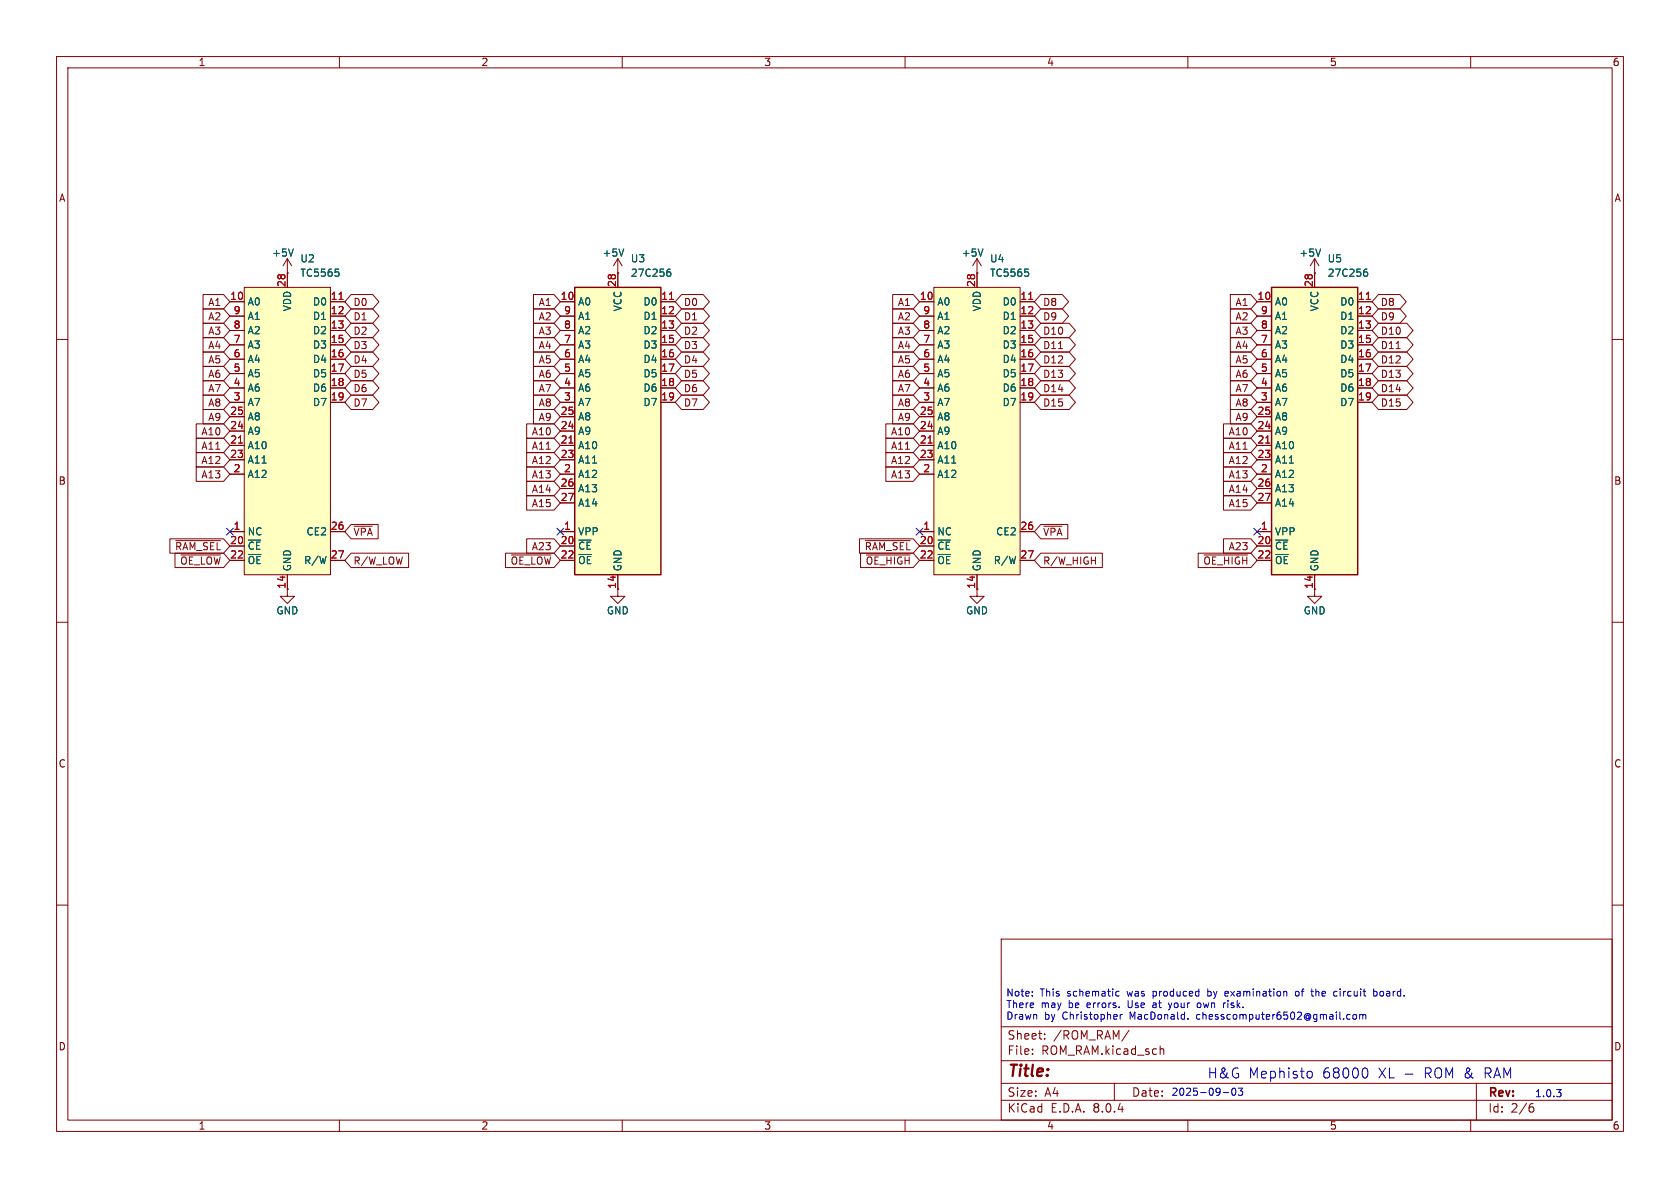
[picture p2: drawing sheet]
<svg xmlns="http://www.w3.org/2000/svg" width="297mm" height="210mm" viewBox="0 0 297 210" stroke-linecap="round" stroke-linejoin="round" font-family="sans-serif">
<g fill="none" stroke="#840000" stroke-width=".18">
<path d="M10 10h277v190h-277zM12 12h273v186h-273zM60 10v2M110 10v2M160 10v2M210 10v2M260 10v2M10 60h2M50.8 48.3h.1M50.8 45.7l-.8 1.3M50.8 45.7v2.6M50.8 45.7l.8 1.3"/>
<path d="M285 60h2M10 110h2M285 110h2M10 160h2M285 160h2M177 166h108v32h-108zM60 198v2M110 198v2M160 198v2M177 194.5h108M177 191.5h108M177 187.5h108"/>
<path d="M177 181.5h108M182.5 186.3v.1M182.5 185.5v.1M184.7 183.6v.1M184.7 182.8v.1M197 191.5v3M199.6 182.1l-1.3 2M205.2 185.5h.5v.9M210 198v2M260 198v2M261 191.5v6.5M270.6 195.7h.3l.3 .3-.1 .5-.5 .1"/>
<path d="M271 195.1l-.4 .1"/>
</g>
<path d="M51.9 44l-.5 1.3" fill="none" stroke="#006464" stroke-width=".18"/>
<path d="M224.8 50.8h15.2v50.8h-15.2z" fill="#ffffc2"/>
<path d="M224.8 50.8h15.2v50.8h-15.2z" fill="none" stroke="#840000" stroke-width=".25"/>
<g fill="none" stroke="#840000" stroke-width=".18">
<path d="M222.2 53.3h2.6M222.2 55.9h2.6M222.2 58.4h2.6M232.4 48.3h.1M232.4 45.7v5.1M232.4 45.7l-.8 1.3M232.4 45.7l.8 1.3M240 53.3h2.6M240 55.9h2.6M240 58.4h2.6M222.2 61h2.6M222.2 63.5h2.6"/>
<path d="M222.2 66h2.6M222.2 68.6h2.6M222.2 71.1h2.6M222.2 78.7h2.6M222.2 76.2h2.6M222.2 73.7h2.6M240 61h2.6M240 63.5h2.6M240 66h2.6M240 68.6h2.6M240 71.1h2.6M222.2 94h2.6"/>
<path d="M222.2 83.8h2.6M222.2 96.5h2.6M222.2 99.1h2.6M222.2 81.3h2.6M222.2 86.4h2.6M222.2 88.9h2.6M232.4 101.6v3.8h1.3l-1.3 1.3-1.3-1.3h1.3"/>
</g>
<path d="M241.5 52.9h.8M223.8 78.3h.7" fill="none" stroke="#a90000" stroke-width=".18"/>
<path d="M233.5 44l-.5 1.3M241.3 48.1h.4l.1 .2-.1 .4-.4 .1M241.7 47.6h-.4" fill="none" stroke="#006464" stroke-width=".18"/>
<path d="M43.2 50.8h15.2v50.8h-15.2z" fill="#ffffc2"/>
<g fill="none" stroke="#840000" stroke-width=".18">
<path d="M40.6 53.3h2.6M40.6 55.9h2.6M40.6 58.4h2.6M43.2 50.8h15.2v50.8h-15.2zM50.8 48.3v2.5M58.4 53.3h2.6M58.4 55.9h2.6M58.4 58.4h2.6M172.7 48.3h.1M172.7 45.7l-.7 1.3M172.7 45.7v2.6M172.7 45.7l.8 1.3"/>
<path d="M40.6 61h2.6M40.6 63.5h2.6M40.6 66h2.6M40.6 68.6h2.6M40.6 71.1h2.6M40.6 78.7h2.6M40.6 76.2h2.6M40.6 73.7h2.6M58.4 61h2.6M58.4 63.5h2.6M58.4 66h2.6M58.4 68.6h2.6"/>
<path d="M58.4 71.1h2.6M40.6 94h2.6M40.6 83.8h2.6M40.6 96.5h2.6M40.6 99.1h2.6M40.6 81.3h2.6M58.4 94h2.6M58.4 99.1h2.6M50.8 101.6v3.8h1.3l-1.3 1.3-1.3-1.3h1.3M109.2 104.1v1.3h1.3l-1.3 1.3-1.3-1.3h1.3"/>
</g>
<path d="M59.9 52.9h.8M42.2 78.3h.7" fill="none" stroke="#a90000" stroke-width=".18"/>
<path d="M59.3 47.6h.6M59.8 48.1l.1 .2-.1 .5M173.8 44l-.5 1.3" fill="none" stroke="#006464" stroke-width=".18"/>
<path d="M101.6 50.8h15.2v50.8h-15.2z" fill="#ffffc2"/>
<path d="M101.6 50.8h15.2v50.8h-15.2z" fill="none" stroke="#840000" stroke-width=".25"/>
<g fill="none" stroke="#840000" stroke-width=".18">
<path d="M99.1 53.3h2.5M99.1 55.9h2.5M99.1 58.4h2.5M109.2 48.3h.1M109.2 45.7v5.1M109.2 45.7l-.7 1.3M109.2 45.7l.8 1.3M116.8 53.3h2.6M116.8 55.9h2.6M116.8 58.4h2.6M99.1 61h2.5M99.1 63.5h2.5"/>
<path d="M99.1 66h2.5M99.1 68.6h2.5M99.1 71.1h2.5M99.1 78.7h2.5M99.1 76.2h2.5M99.1 73.7h2.5M116.8 61h2.6M116.8 63.5h2.6M116.8 66h2.6M116.8 68.6h2.6M116.8 71.1h2.6M99.1 94h2.5"/>
<path d="M99.1 83.8h2.5M99.1 96.5h2.5M99.1 99.1h2.5M99.1 81.3h2.5M99.1 86.4h2.5M99.1 88.9h2.5M109.2 101.6v2.5M172.7 104.1v1.3h1.3l-1.3 1.3-1.3-1.3h1.3"/>
</g>
<path d="M118.4 52.9h.7M100.6 78.3h.7" fill="none" stroke="#a90000" stroke-width=".18"/>
<path d="M110.3 44l-.5 1.3M118.1 48.1h.4l.1 .2-.1 .4-.4 .1M118.5 47.6h-.4" fill="none" stroke="#006464" stroke-width=".18"/>
<path d="M165.1 50.8h15.2v50.8h-15.2z" fill="#ffffc2"/>
<g fill="none" stroke="#840000" stroke-width=".18">
<path d="M35.9 59.7h3.6l1.1 1.3-1.1 1.2h-3.6zM35.9 57.1h3.6l1.1 1.3-1.1 1.3h-3.6zM35.9 54.6h3.6l1.1 1.3-1.1 1.3h-3.6zM35.9 52.1h3.6l1.1 1.2-1.1 1.3h-3.6zM40.6 53.3h2.6M40.6 55.9h2.6M40.6 58.4h2.6M50.8 48.3h.1M50.8 48.3v2.5M58.4 53.3h2.6M58.4 55.9h2.6M58.4 58.4h2.6"/>
<path d="M62.1 59.7h3.8l1.1 1.3-1.1 1.2h-3.8l-1.1-1.2zM62.1 54.6h3.8l1.1 1.3-1.1 1.3h-3.8l-1.1-1.3zM62.1 57.1h3.8l1.1 1.3-1.1 1.3h-3.8l-1.1-1.3zM62.1 52.1h3.8l1.1 1.2-1.1 1.3h-3.8l-1.1-1.3zM94.3 54.6h3.6l1.2 1.3-1.2 1.3h-3.6zM94.3 57.1h3.6l1.2 1.3-1.2 1.3h-3.6zM94.3 52.1h3.6l1.2 1.2-1.2 1.3h-3.6zM94.3 59.7h3.6l1.2 1.3-1.2 1.2h-3.6zM99.1 53.3h2.5M99.1 55.9h2.5M99.1 58.4h2.5M109.2 48.3h.1"/>
<path d="M109.2 48.3v2.5M116.8 53.3h2.6M116.8 55.9h2.6M116.8 58.4h2.6M120.5 54.6h3.8l1.1 1.3-1.1 1.3h-3.8l-1.1-1.3zM120.5 52.1h3.8l1.1 1.2-1.1 1.3h-3.8l-1.1-1.3zM120.5 57.1h3.8l1.1 1.3-1.1 1.3h-3.8l-1.1-1.3zM120.5 59.7h3.8l1.1 1.3-1.1 1.2h-3.8l-1.1-1.2zM157.8 54.6h3.6l1.2 1.3-1.2 1.3h-3.6zM157.8 59.7h3.6l1.2 1.3-1.2 1.2h-3.6zM157.8 52.1h3.6l1.2 1.2-1.2 1.3h-3.6zM157.8 57.1h3.6l1.2 1.3-1.2 1.3h-3.6z"/>
<path d="M162.6 53.3h2.5M162.6 55.9h2.5M162.6 58.4h2.5M165.1 50.8h15.2v50.8h-15.2zM172.7 48.3h.1M172.7 48.3v2.5M180.3 53.3h2.6M180.3 55.9h2.6M180.3 58.4h2.6M184 57.1h5l1.1 1.3-1.1 1.3h-5l-1.1-1.3zM184 54.6h3.8l1.1 1.3-1.1 1.3h-3.8l-1.1-1.3zM184 52.1h3.8l1.1 1.2-1.1 1.3h-3.8l-1.1-1.3z"/>
<path d="M184 59.7h5l1.1 1.3-1.1 1.2h-5l-1.1-1.2zM217.5 59.7h3.6l1.1 1.3-1.1 1.2h-3.6zM217.5 52.1h3.6l1.1 1.2-1.1 1.3h-3.6zM217.5 54.6h3.6l1.1 1.3-1.1 1.3h-3.6zM217.5 57.1h3.6l1.1 1.3-1.1 1.3h-3.6zM222.2 53.3h2.6M222.2 55.9h2.6M222.2 58.4h2.6M232.4 48.3h.1M232.4 48.3v2.5M240 53.3h2.6M240 55.9h2.6"/>
<path d="M240 58.4h2.6M243.7 57.1h5l1.1 1.3-1.1 1.3h-5l-1.1-1.3zM243.7 59.7h5l1.1 1.3-1.1 1.2h-5l-1.1-1.2zM243.7 54.6h3.8l1.1 1.3-1.1 1.3h-3.8l-1.1-1.3zM243.7 52.1h3.8l1.1 1.2-1.1 1.3h-3.8l-1.1-1.3zM34.7 77.5h4.8l1.1 1.2-1.1 1.3h-4.8zM34.7 74.9h4.8l1.1 1.3-1.1 1.3h-4.8zM35.9 72.4h3.6l1.1 1.3-1.1 1.2h-3.6zM35.9 69.8h3.6l1.1 1.3-1.1 1.3h-3.6zM35.9 62.2h3.6l1.1 1.3-1.1 1.3h-3.6zM35.9 64.8h3.6l1.1 1.2-1.1 1.3h-3.6zM35.9 67.3h3.6l1.1 1.3-1.1 1.3h-3.6z"/>
<path d="M40.6 61h2.6M40.6 63.5h2.6M40.6 66h2.6M40.6 68.6h2.6M40.6 71.1h2.6M40.6 78.7h2.6M40.6 76.2h2.6M40.6 73.7h2.6M58.4 61h2.6M58.4 63.5h2.6M58.4 66h2.6M58.4 68.6h2.6"/>
<path d="M58.4 71.1h2.6M62.1 67.3h3.8l1.1 1.3-1.1 1.3h-3.8l-1.1-1.3zM62.1 64.8h3.8l1.1 1.2-1.1 1.3h-3.8l-1.1-1.3zM62.1 62.2h3.8l1.1 1.3-1.1 1.3h-3.8l-1.1-1.3zM62.1 69.8h3.8l1.1 1.3-1.1 1.3h-3.8l-1.1-1.3zM93.1 77.5h4.8l1.2 1.2-1.2 1.3h-4.8zM93.1 74.9h4.8l1.2 1.3-1.2 1.3h-4.8zM94.3 72.4h3.6l1.2 1.3-1.2 1.2h-3.6zM94.3 67.3h3.6l1.2 1.3-1.2 1.3h-3.6zM94.3 69.8h3.6l1.2 1.3-1.2 1.3h-3.6zM94.3 62.2h3.6l1.2 1.3-1.2 1.3h-3.6zM94.3 64.8h3.6l1.2 1.2-1.2 1.3h-3.6z"/>
<path d="M99.1 61h2.5M99.1 63.5h2.5M99.1 66h2.5M99.1 68.6h2.5M99.1 71.1h2.5M99.1 78.7h2.5M99.1 76.2h2.5M99.1 73.7h2.5M116.8 61h2.6M116.8 63.5h2.6M116.8 66h2.6M116.8 68.6h2.6"/>
<path d="M116.8 71.1h2.6M120.5 64.8h3.8l1.1 1.2-1.1 1.3h-3.8l-1.1-1.3zM120.5 62.2h3.8l1.1 1.3-1.1 1.3h-3.8l-1.1-1.3zM120.5 67.3h3.8l1.1 1.3-1.1 1.3h-3.8l-1.1-1.3zM120.5 69.8h3.8l1.1 1.3-1.1 1.3h-3.8l-1.1-1.3zM156.6 77.5h4.8l1.2 1.2-1.2 1.3h-4.8zM156.6 74.9h4.8l1.2 1.3-1.2 1.3h-4.8zM157.8 72.4h3.6l1.2 1.3-1.2 1.2h-3.6zM157.8 62.2h3.6l1.2 1.3-1.2 1.3h-3.6zM157.8 67.3h3.6l1.2 1.3-1.2 1.3h-3.6zM157.8 69.8h3.6l1.2 1.3-1.2 1.3h-3.6zM157.8 64.8h3.6l1.2 1.2-1.2 1.3h-3.6z"/>
<path d="M162.6 61h2.5M162.6 63.5h2.5M162.6 66h2.5M162.6 68.6h2.5M162.6 71.1h2.5M162.6 78.7h2.5M162.6 76.2h2.5M162.6 73.7h2.5M180.3 61h2.6M180.3 63.5h2.6M180.3 66h2.6M180.3 68.6h2.6"/>
<path d="M180.3 71.1h2.6M184 67.3h5l1.1 1.3-1.1 1.3h-5l-1.1-1.3zM184 64.8h5l1.1 1.2-1.1 1.3h-5l-1.1-1.3zM184 69.8h5l1.1 1.3-1.1 1.3h-5l-1.1-1.3zM184 62.2h5l1.1 1.3-1.1 1.3h-5l-1.1-1.3zM187.1 61.6h.8M216.3 77.5h4.8l1.1 1.2-1.1 1.3h-4.8zM216.3 74.9h4.8l1.1 1.3-1.1 1.3h-4.8zM217.5 69.8h3.6l1.1 1.3-1.1 1.3h-3.6zM217.5 67.3h3.6l1.1 1.3-1.1 1.3h-3.6zM217.5 64.8h3.6l1.1 1.2-1.1 1.3h-3.6zM217.5 62.2h3.6l1.1 1.3-1.1 1.3h-3.6z"/>
<path d="M217.5 72.4h3.6l1.1 1.3-1.1 1.2h-3.6zM222.2 61h2.6M222.2 63.5h2.6M222.2 66h2.6M222.2 68.6h2.6M222.2 71.1h2.6M222.2 78.7h2.6M222.2 76.2h2.6M222.2 73.7h2.6M240 61h2.6M240 63.5h2.6M240 66h2.6"/>
<path d="M240 68.6h2.6M240 71.1h2.6M243.7 62.2h5l1.1 1.3-1.1 1.3h-5l-1.1-1.3zM243.7 67.3h5l1.1 1.3-1.1 1.3h-5l-1.1-1.3zM243.7 64.8h5l1.1 1.2-1.1 1.3h-5l-1.1-1.3zM243.7 69.8h5l1.1 1.3-1.1 1.3h-5l-1.1-1.3zM246.8 61.6h.7M30 95.2h9.5l1.1 1.3-1.1 1.3h-9.5zM30.9 97.8h8.6l1.1 1.3-1.1 1.2h-8.6zM31.1 95.6h7.9M32 98.1h7M34.7 80h4.8l1.1 1.3-1.1 1.3h-4.8z"/>
<path d="M34.7 82.5h4.8l1.1 1.3-1.1 1.3h-4.8zM40.6 94h2.6M40.6 83.8h2.6M40.6 96.5h2.6M40.6 99.1h2.6M40.6 81.3h2.6M58.4 94h2.6M58.4 99.1h2.6M62.1 97.8h10.1v2.5h-10.1l-1.1-1.2zM62.1 92.7h4.8v2.6h-4.8l-1.1-1.3zM62.6 93h3.2M89.4 97.8h8.5l1.2 1.3-1.2 1.2h-8.5z"/>
<path d="M90.4 98.1h7M93.1 82.5h4.8l1.2 1.3-1.2 1.3h-4.8zM93.1 80h4.8l1.2 1.3-1.2 1.3h-4.8zM93.1 85.1h4.8l1.2 1.3-1.2 1.2h-4.8zM93.1 95.2h4.8l1.2 1.3-1.2 1.3h-4.8zM93.1 87.6h4.8l1.2 1.3-1.2 1.3h-4.8zM99.1 94h2.5M99.1 83.8h2.5M99.1 96.5h2.5M99.1 99.1h2.5M99.1 81.3h2.5M99.1 86.4h2.5"/>
<path d="M99.1 88.9h2.5M152 95.2h9.4l1.2 1.3-1.2 1.3h-9.4zM152.1 97.8h9.3l1.2 1.3-1.2 1.2h-9.3zM153 95.6h7.9M153.2 98.1h7.7M156.6 82.5h4.8l1.2 1.3-1.2 1.3h-4.8zM156.6 80h4.8l1.2 1.3-1.2 1.3h-4.8zM162.6 94h2.5M162.6 83.8h2.5M162.6 96.5h2.5M162.6 99.1h2.5M162.6 81.3h2.5"/>
<path d="M180.3 94h2.6M180.3 99.1h2.6M184 97.8h10.9v2.5h-10.9l-1.1-1.2zM184 92.7h4.8v2.6h-4.8l-1.1-1.3zM184.5 93h3.2M192.9 99.1h.8M193.7 98.5v1.2M211.8 97.8h9.3l1.1 1.3-1.1 1.2h-9.3zM212.9 98.1h7.7M216.3 82.5h4.8l1.1 1.3-1.1 1.3h-4.8zM216.3 80h4.8l1.1 1.3-1.1 1.3h-4.8zM216.3 87.6h4.8l1.1 1.3-1.1 1.3h-4.8z"/>
<path d="M216.3 85.1h4.8l1.1 1.3-1.1 1.2h-4.8zM216.3 95.2h4.8l1.1 1.3-1.1 1.3h-4.8zM222.2 94h2.6M222.2 83.8h2.6M222.2 96.5h2.6M222.2 99.1h2.6M222.2 81.3h2.6M222.2 86.4h2.6M222.2 88.9h2.6M50.8 101.6v2.5M109.2 101.6v2.5M172.7 101.6v2.5"/>
<path d="M232.4 101.6v2.5"/>
</g>
<path d="M59.9 52.9h.8M118.4 52.9h.7M181.9 52.9h.7M241.5 52.9h.8M42.2 78.3h.7M100.6 78.3h.7M164.1 78.3h.7M223.8 78.3h.7" fill="none" stroke="#a90000" stroke-width=".18"/>
<path d="M51.9 44l-.5 1.3M59.3 47.6h.6M59.8 48.1l.1 .2-.1 .5M110.3 44l-.5 1.3M118.1 48.1h.4l.1 .2-.1 .4-.4 .1M118.5 47.6h-.4M173.8 44l-.5 1.3M181.2 47.6h.6M181.7 48.1l.2 .2-.2 .5M233.5 44l-.5 1.3M241.3 48.1h.4l.1 .2-.1 .4-.4 .1M241.7 47.6h-.4" fill="none" stroke="#006464" stroke-width=".18"/>
<g fill="none" stroke="#0000c2" stroke-width=".18">
<path d="M182.5 176v.1M182.5 175.3v.1M197.3 176l.2 .1 .4-.1M197.9 175.3l-.4-.1-.2 .2M198 179.3v.9M198.4 179.3l-.4 .3M204 177.6l-.2 .2 .2 .3M206.6 177.3l.3 .8M206.9 178.1l-.3 .5M207.2 177.3l-.3 .8M211.8 177.3l-.2 .2 .1 .5 .2 .1h.3M212.1 177.3h.1"/>
<path d="M213.5 174.8v1.3M213.5 176l.1 .1M213.6 175.2l-.1 .1M216.5 177.3h.2M216.5 175.9l.2 .2h.3M217 175.2h-.3l-.2 .2M217.1 175.5l-.6 .2M227.4 175.3l.1 .8M229.5 175.3l-.3-.1-.2 .3 .1 .5 .1 .1 .3-.1M231.7 175.2h.5M232.1 176.1h.1M236 175.2l.4 .1"/>
<path d="M236.4 176l-.4 .1M238.2 179.4h.5M239.3 179.4l.3-.1 .2 .3v.3l-.2 .3-.3-.1-.1-.2zM240.4 179.4l.3-.1 .2 .2M240.4 179.3v.9M240.9 179.5l.2-.2 .3 .1 .1 .8M240.9 179.5v.7M242.9 175.3l.3-.1 .3 .3-.2 .5h-.4M242.9 174.8v1.3M244 175.4v.6M210 180.1v.1M216.2 193.1h1"/>
<path d="M217.9 192.4h.2a.68 .68 0 0 1 .4 .6 .68 .68 0 0 1-.4 .6 .84 .84 0 0 1-.2-1.2zM218.9 192.4h.8l-.4 .4 .3 .2v.5l-.2 .1-.5-.1M231.4 189.4a.48 .48 0 0 1 .6 .3v.5a.48 .48 0 0 1-.6 .4M238.2 180.1h.5M241.4 188.8a1.11 1.11 0 0 1 0 1.8M275.2 192.6h.8l-.5 .5M275.7 193.1l.3 .2v.3l-.3 .3"/>
</g>
<path d="M40 93.4l1.2 1.2M41.2 93.4l-1.2 1.2M98.5 93.4l1.2 1.2M99.7 93.4l-1.2 1.2M162 93.4l1.2 1.2M163.2 93.4l-1.2 1.2M221.6 93.4l1.3 1.2M222.9 93.4l-1.3 1.2" fill="none" stroke="#000084" stroke-width=".18"/>
<text font-size="2.8" fill="#840000" x="178" y="190.9">Title:</text>
<g font-size="2.5" fill="#0000c2">
<text x="213.4" y="190.9">H&amp;G</text>
<text x="220.7" y="190.9">Mephisto</text>
<text x="233.8" y="190.9">68000</text>
<text x="243.7" y="190.9">XL -</text>
<text x="252" y="190.9">ROM &amp;</text>
<text x="262.8" y="190.9">RAM</text>
</g>
<g font-size="2.1" fill="#840000">
<text x="178" y="184">Sheet:</text>
<text x="186.2" y="184">/ROM_RAM/</text>
<text x="178" y="186.7">File:</text>
<text x="184.1" y="186.7">ROM_RAM.kicad_sch</text>
<text x="178" y="196.9">KiCad</text>
<text x="178" y="194.1">Size:</text>
<text x="184.7" y="194.1">A4</text>
<text x="185.7" y="196.9">E.D.A.</text>
<text x="193.3" y="196.9">8.0.4</text>
<text x="200" y="194.1">Date:</text>
<text x="263" y="194.3">Rev:</text>
<text x="263" y="196.9">Id:</text>
<text x="267.1" y="196.9">2/6</text>
</g>
<g font-size="1.8" fill="#840000">
<text x="35" y="11.9">1</text>
<text x="85" y="11.9">2</text>
<text x="135" y="11.9">3</text>
<text x="185" y="11.9">4</text>
<text x="235" y="11.9">5</text>
<text x="285" y="11.9">6</text>
<text x="10.3" y="35.9">A</text>
<text x="285.3" y="35.9">A</text>
<text x="36.7" y="59.4">A3</text>
<text x="36.7" y="56.8">A2</text>
<text x="36.7" y="54.3">A1</text>
<text x="62.4" y="56.8">D1</text>
<text x="62.4" y="59.4">D2</text>
<text x="62.4" y="54.3">D0</text>
<text x="95.1" y="56.8">A2</text>
<text x="95.1" y="59.4">A3</text>
<text x="95.1" y="54.3">A1</text>
<text x="120.8" y="56.8">D1</text>
<text x="120.8" y="54.3">D0</text>
<text x="120.8" y="59.4">D2</text>
<text x="158.6" y="56.8">A2</text>
<text x="158.6" y="54.3">A1</text>
<text x="158.6" y="59.4">A3</text>
<text x="184.3" y="59.4">D10</text>
<text x="184.3" y="56.8">D9</text>
<text x="184.3" y="54.3">D8</text>
<text x="218.3" y="54.3">A1</text>
<text x="218.3" y="56.8">A2</text>
<text x="218.3" y="59.4">A3</text>
<text x="244" y="59.4">D10</text>
<text x="244" y="56.8">D9</text>
<text x="244" y="54.3">D8</text>
<text x="36.7" y="64.5">A5</text>
<text x="36.7" y="61.9">A4</text>
<text x="62.4" y="61.9">D3</text>
<text x="62.4" y="64.5">D4</text>
<text x="95.1" y="61.9">A4</text>
<text x="95.1" y="64.5">A5</text>
<text x="120.8" y="64.5">D4</text>
<text x="120.8" y="61.9">D3</text>
<text x="158.6" y="64.5">A5</text>
<text x="158.6" y="61.9">A4</text>
<text x="184.3" y="61.9">D11</text>
<text x="184.3" y="64.5">D12</text>
<text x="218.3" y="61.9">A4</text>
<text x="218.3" y="64.5">A5</text>
<text x="244" y="64.5">D12</text>
<text x="244" y="61.9">D11</text>
<text x="36.7" y="67">A6</text>
<text x="36.7" y="69.5">A7</text>
<text x="62.4" y="69.5">D6</text>
<text x="62.4" y="67">D5</text>
<text x="95.1" y="69.5">A7</text>
<text x="95.1" y="67">A6</text>
<text x="120.8" y="67">D5</text>
<text x="120.8" y="69.5">D6</text>
<text x="158.6" y="69.5">A7</text>
<text x="158.6" y="67">A6</text>
<text x="184.3" y="69.5">D14</text>
<text x="184.3" y="67">D13</text>
<text x="218.3" y="69.5">A7</text>
<text x="218.3" y="67">A6</text>
<text x="244" y="69.5">D14</text>
<text x="244" y="67">D13</text>
<text x="35.5" y="77.2">A10</text>
<text x="36.7" y="74.6">A9</text>
<text x="36.7" y="72.1">A8</text>
<text x="62.4" y="72.1">D7</text>
<text x="93.9" y="77.2">A10</text>
<text x="95.1" y="74.6">A9</text>
<text x="95.1" y="72.1">A8</text>
<text x="120.8" y="72.1">D7</text>
<text x="157.4" y="77.2">A10</text>
<text x="158.6" y="74.6">A9</text>
<text x="158.6" y="72.1">A8</text>
<text x="184.3" y="72.1">D15</text>
<text x="217.1" y="77.2">A10</text>
<text x="218.3" y="72.1">A8</text>
<text x="218.3" y="74.6">A9</text>
<text x="244" y="72.1">D15</text>
<text x="35.5" y="79.7">A11</text>
<text x="35.5" y="82.2">A12</text>
<text x="93.9" y="79.7">A11</text>
<text x="93.9" y="82.2">A12</text>
<text x="157.4" y="79.7">A11</text>
<text x="157.4" y="82.2">A12</text>
<text x="217.1" y="79.7">A11</text>
<text x="217.1" y="82.2">A12</text>
<text x="10.3" y="85.9">B</text>
<text x="35.5" y="84.8">A13</text>
<text x="93.9" y="84.8">A13</text>
<text x="93.9" y="87.3">A14</text>
<text x="93.9" y="89.9">A15</text>
<text x="157.4" y="84.8">A13</text>
<text x="217.1" y="84.8">A13</text>
<text x="217.1" y="89.9">A15</text>
<text x="217.1" y="87.3">A14</text>
<text x="285.3" y="85.9">B</text>
<text x="62.4" y="94.9">~{VPA}</text>
<text x="184.3" y="94.9">~{VPA}</text>
<text x="30.8" y="97.5">~{RAM_SEL}</text>
<text x="31.8" y="100">~{OE_LOW}</text>
<text x="62.4" y="100">R/W_LOW</text>
<text x="90.2" y="100">~{OE_LOW}</text>
<text x="93.9" y="97.5">A23</text>
<text x="152.8" y="97.5">~{RAM_SEL}</text>
<text x="152.9" y="100">~{OE_HIGH}</text>
<text x="184.3" y="100">R/W_HIGH</text>
<text x="212.6" y="100">~{OE_HIGH}</text>
<text x="217.1" y="97.5">A23</text>
<text x="10.3" y="135.9">C</text>
<text x="285.3" y="135.9">C</text>
<text x="10.3" y="185.9">D</text>
<text x="285.3" y="185.9">D</text>
<text x="35" y="199.9">1</text>
<text x="85" y="199.9">2</text>
<text x="135" y="199.9">3</text>
<text x="185" y="199.9">4</text>
<text x="235" y="199.9">5</text>
<text x="285" y="199.9">6</text>
</g>
<g font-size="1.8" fill="#006464">
<text x="48" y="45.6">+5V</text>
<text x="53" y="46.6">U2</text>
<text x="106.4" y="45.6">+5V</text>
<text x="111.4" y="46.6">U3</text>
<text x="169.9" y="45.6">+5V</text>
<text x="174.9" y="46.6">U4</text>
<text x="229.6" y="45.6">+5V</text>
<text x="234.6" y="46.6">U5</text>
<text x="53" y="49.1">TC5565</text>
<text x="111.4" y="49.1">27C256</text>
<text x="174.9" y="49.1">TC5565</text>
<text x="234.6" y="49.1">27C256</text>
<text x="43.7" y="54.2">A0</text>
<text x="43.7" y="59.3">A2</text>
<text x="43.7" y="56.7">A1</text>
<text x="51.7" y="55.1" transform="rotate(-90 51.7 55.1)">VDD</text>
<text x="55.2" y="54.2">D0</text>
<text x="55.2" y="56.7">D1</text>
<text x="55.2" y="59.3">D2</text>
<text x="102.1" y="54.2">A0</text>
<text x="102.1" y="59.3">A2</text>
<text x="102.1" y="56.7">A1</text>
<text x="110.1" y="55.1" transform="rotate(-90 110.1 55.1)">VCC</text>
<text x="113.6" y="54.2">D0</text>
<text x="113.6" y="56.7">D1</text>
<text x="113.6" y="59.3">D2</text>
<text x="165.6" y="54.2">A0</text>
<text x="165.6" y="59.3">A2</text>
<text x="165.6" y="56.7">A1</text>
<text x="173.6" y="55.1" transform="rotate(-90 173.6 55.1)">VDD</text>
<text x="177.1" y="54.2">D0</text>
<text x="177.1" y="56.7">D1</text>
<text x="177.1" y="59.3">D2</text>
<text x="225.3" y="54.2">A0</text>
<text x="225.3" y="59.3">A2</text>
<text x="225.3" y="56.7">A1</text>
<text x="233.3" y="55.1" transform="rotate(-90 233.3 55.1)">VCC</text>
<text x="236.8" y="54.2">D0</text>
<text x="236.8" y="56.7">D1</text>
<text x="236.8" y="59.3">D2</text>
<text x="43.7" y="64.4">A4</text>
<text x="43.7" y="61.8">A3</text>
<text x="55.2" y="61.8">D3</text>
<text x="55.2" y="64.4">D4</text>
<text x="102.1" y="64.4">A4</text>
<text x="102.1" y="61.8">A3</text>
<text x="113.6" y="61.8">D3</text>
<text x="113.6" y="64.4">D4</text>
<text x="165.6" y="64.4">A4</text>
<text x="165.6" y="61.8">A3</text>
<text x="177.1" y="61.8">D3</text>
<text x="177.1" y="64.4">D4</text>
<text x="225.3" y="64.4">A4</text>
<text x="225.3" y="61.8">A3</text>
<text x="236.8" y="61.8">D3</text>
<text x="236.8" y="64.4">D4</text>
<text x="43.7" y="72">A7</text>
<text x="43.7" y="69.4">A6</text>
<text x="43.7" y="66.9">A5</text>
<text x="55.2" y="66.9">D5</text>
<text x="55.2" y="69.4">D6</text>
<text x="55.2" y="72">D7</text>
<text x="102.1" y="72">A7</text>
<text x="102.1" y="69.4">A6</text>
<text x="102.1" y="66.9">A5</text>
<text x="113.6" y="66.9">D5</text>
<text x="113.6" y="69.4">D6</text>
<text x="113.6" y="72">D7</text>
<text x="165.6" y="72">A7</text>
<text x="165.6" y="69.4">A6</text>
<text x="165.6" y="66.9">A5</text>
<text x="177.1" y="66.9">D5</text>
<text x="177.1" y="69.4">D6</text>
<text x="177.1" y="72">D7</text>
<text x="225.3" y="72">A7</text>
<text x="225.3" y="69.4">A6</text>
<text x="225.3" y="66.9">A5</text>
<text x="236.8" y="66.9">D5</text>
<text x="236.8" y="69.4">D6</text>
<text x="236.8" y="72">D7</text>
<text x="43.7" y="77.1">A9</text>
<text x="43.7" y="74.5">A8</text>
<text x="102.1" y="77.1">A9</text>
<text x="102.1" y="74.5">A8</text>
<text x="165.6" y="77.1">A9</text>
<text x="165.6" y="74.5">A8</text>
<text x="225.3" y="77.1">A9</text>
<text x="225.3" y="74.5">A8</text>
<text x="43.7" y="79.6">A10</text>
<text x="43.7" y="82.1">A11</text>
<text x="102.1" y="79.6">A10</text>
<text x="102.1" y="82.1">A11</text>
<text x="165.6" y="79.6">A10</text>
<text x="165.6" y="82.1">A11</text>
<text x="225.3" y="79.6">A10</text>
<text x="225.3" y="82.1">A11</text>
<text x="43.7" y="84.7">A12</text>
<text x="102.1" y="84.7">A12</text>
<text x="102.1" y="87.2">A13</text>
<text x="102.1" y="89.8">A14</text>
<text x="165.6" y="84.7">A12</text>
<text x="225.3" y="84.7">A12</text>
<text x="225.3" y="87.2">A13</text>
<text x="225.3" y="89.8">A14</text>
<text x="43.7" y="94.8">NC</text>
<text x="54.1" y="94.8">CE2</text>
<text x="102.1" y="94.8">VPP</text>
<text x="165.6" y="94.8">NC</text>
<text x="176" y="94.8">CE2</text>
<text x="225.3" y="94.8">VPP</text>
<text x="43.7" y="97.4">~{CE}</text>
<text x="43.7" y="99.9">~{OE}</text>
<text x="51.7" y="101.1" transform="rotate(-90 51.7 101.1)">GND</text>
<text x="53.7" y="99.9">R/W</text>
<text x="102.1" y="97.4">~{CE}</text>
<text x="102.1" y="99.9">~{OE}</text>
<text x="110.1" y="101.1" transform="rotate(-90 110.1 101.1)">GND</text>
<text x="165.6" y="97.4">~{CE}</text>
<text x="165.6" y="99.9">~{OE}</text>
<text x="173.6" y="101.1" transform="rotate(-90 173.6 101.1)">GND</text>
<text x="175.6" y="99.9">R/W</text>
<text x="225.3" y="97.4">~{CE}</text>
<text x="225.3" y="99.9">~{OE}</text>
<text x="233.3" y="101.1" transform="rotate(-90 233.3 101.1)">GND</text>
<text x="48.8" y="108.8">GND</text>
<text x="107.2" y="108.8">GND</text>
<text x="170.7" y="108.8">GND</text>
<text x="230.4" y="108.8">GND</text>
</g>
<g font-size="1.8" fill="#a90000">
<text x="40.6" y="53.1">10</text>
<text x="50.5" y="50.8" transform="rotate(-90 50.5 50.8)">28</text>
<text x="58.4" y="53.1">11</text>
<text x="99" y="53.1">10</text>
<text x="109" y="50.8" transform="rotate(-90 109 50.8)">28</text>
<text x="116.8" y="53.1">11</text>
<text x="162.5" y="53.1">10</text>
<text x="172.5" y="50.8" transform="rotate(-90 172.5 50.8)">28</text>
<text x="180.3" y="53.1">11</text>
<text x="222.2" y="53.1">10</text>
<text x="232.2" y="50.8" transform="rotate(-90 232.2 50.8)">28</text>
<text x="240" y="53.1">11</text>
<text x="41.2" y="58.2">8</text>
<text x="41.2" y="55.6">9</text>
<text x="58.4" y="55.6">12</text>
<text x="58.4" y="58.2">13</text>
<text x="99.6" y="58.2">8</text>
<text x="99.6" y="55.6">9</text>
<text x="116.8" y="55.6">12</text>
<text x="116.8" y="58.2">13</text>
<text x="163.1" y="58.2">8</text>
<text x="163.1" y="55.6">9</text>
<text x="180.3" y="55.6">12</text>
<text x="180.3" y="58.2">13</text>
<text x="222.8" y="58.2">8</text>
<text x="222.8" y="55.6">9</text>
<text x="240" y="55.6">12</text>
<text x="240" y="58.2">13</text>
<text x="41.2" y="65.8">5</text>
<text x="41.2" y="63.2">6</text>
<text x="41.2" y="60.7">7</text>
<text x="58.4" y="60.7">15</text>
<text x="58.4" y="63.2">16</text>
<text x="58.4" y="65.8">17</text>
<text x="99.6" y="65.8">5</text>
<text x="99.6" y="63.2">6</text>
<text x="99.6" y="60.7">7</text>
<text x="116.8" y="60.7">15</text>
<text x="116.8" y="63.2">16</text>
<text x="116.8" y="65.8">17</text>
<text x="163.1" y="65.8">5</text>
<text x="163.1" y="63.2">6</text>
<text x="163.1" y="60.7">7</text>
<text x="180.3" y="60.7">15</text>
<text x="180.3" y="63.2">16</text>
<text x="180.3" y="65.8">17</text>
<text x="222.8" y="65.8">5</text>
<text x="222.8" y="63.2">6</text>
<text x="222.8" y="60.7">7</text>
<text x="240" y="60.7">15</text>
<text x="240" y="63.2">16</text>
<text x="240" y="65.8">17</text>
<text x="41.2" y="70.9">3</text>
<text x="41.2" y="68.3">4</text>
<text x="58.4" y="68.3">18</text>
<text x="58.4" y="70.9">19</text>
<text x="99.6" y="70.9">3</text>
<text x="99.6" y="68.3">4</text>
<text x="116.8" y="68.3">18</text>
<text x="116.8" y="70.9">19</text>
<text x="163.1" y="70.9">3</text>
<text x="163.1" y="68.3">4</text>
<text x="180.3" y="68.3">18</text>
<text x="180.3" y="70.9">19</text>
<text x="222.8" y="70.9">3</text>
<text x="222.8" y="68.3">4</text>
<text x="240" y="68.3">18</text>
<text x="240" y="70.9">19</text>
<text x="40.6" y="75.9">24</text>
<text x="40.6" y="73.4">25</text>
<text x="99" y="75.9">24</text>
<text x="99" y="73.4">25</text>
<text x="162.5" y="75.9">24</text>
<text x="162.5" y="73.4">25</text>
<text x="222.2" y="75.9">24</text>
<text x="222.2" y="73.4">25</text>
<text x="40.6" y="78.5">21</text>
<text x="40.6" y="81">23</text>
<text x="41.2" y="83.6">2</text>
<text x="99" y="78.5">21</text>
<text x="99" y="81">23</text>
<text x="99.6" y="83.6">2</text>
<text x="162.5" y="78.5">21</text>
<text x="162.5" y="81">23</text>
<text x="163.1" y="83.6">2</text>
<text x="222.2" y="78.5">21</text>
<text x="222.2" y="81">23</text>
<text x="222.8" y="83.6">2</text>
<text x="99" y="86.1">26</text>
<text x="99" y="88.6">27</text>
<text x="222.2" y="86.1">26</text>
<text x="222.2" y="88.6">27</text>
<text x="41.2" y="93.7">1</text>
<text x="58.4" y="93.7">26</text>
<text x="99.6" y="93.7">1</text>
<text x="163.1" y="93.7">1</text>
<text x="180.3" y="93.7">26</text>
<text x="222.8" y="93.7">1</text>
<text x="40.6" y="96.3">20</text>
<text x="40.6" y="98.8">22</text>
<text x="58.4" y="98.8">27</text>
<text x="99" y="96.3">20</text>
<text x="99" y="98.8">22</text>
<text x="162.5" y="96.3">20</text>
<text x="162.5" y="98.8">22</text>
<text x="180.3" y="98.8">27</text>
<text x="222.2" y="96.3">20</text>
<text x="222.2" y="98.8">22</text>
<text x="50.5" y="104.2" transform="rotate(-90 50.5 104.2)">14</text>
<text x="109" y="104.2" transform="rotate(-90 109 104.2)">14</text>
<text x="172.5" y="104.2" transform="rotate(-90 172.5 104.2)">14</text>
<text x="232.2" y="104.2" transform="rotate(-90 232.2 104.2)">14</text>
</g>
<g font-size="1.8" fill="#0000c2">
<text x="177.8" y="176.4">Note:</text>
<text x="177.8" y="178.4">There</text>
<text x="183.9" y="176.4">This</text>
<text x="184.1" y="178.4">may</text>
<text x="188.8" y="176.4">schematic</text>
<text x="189" y="178.4">be</text>
<text x="192.4" y="178.4">errors.</text>
<text x="199.6" y="176.4">was</text>
<text x="199.8" y="178.4">Use</text>
<text x="204.3" y="176.4">produced</text>
<text x="204.5" y="178.4">at</text>
<text x="207.5" y="178.4">your</text>
<text x="212.7" y="178.4">own</text>
<text x="214.1" y="176.4">by</text>
<text x="217.4" y="176.4">examination</text>
<text x="217.5" y="178.4">risk.</text>
<text x="230.1" y="176.4">of</text>
<text x="233.1" y="176.4">the</text>
<text x="237.3" y="176.4">circuit</text>
<text x="244.5" y="176.4">board.</text>
<text x="177.8" y="180.5">Drawn</text>
<text x="184.7" y="180.5">by</text>
<text x="187.9" y="180.5">Christopher</text>
<text x="200" y="180.5">MacDonald.</text>
<text x="212" y="180.5">chesscomputer6502@gmail.com</text>
<text x="207" y="193.9">2025-09-03</text>
<text x="271.3" y="194.2">1.0.3</text>
</g>
</svg>
